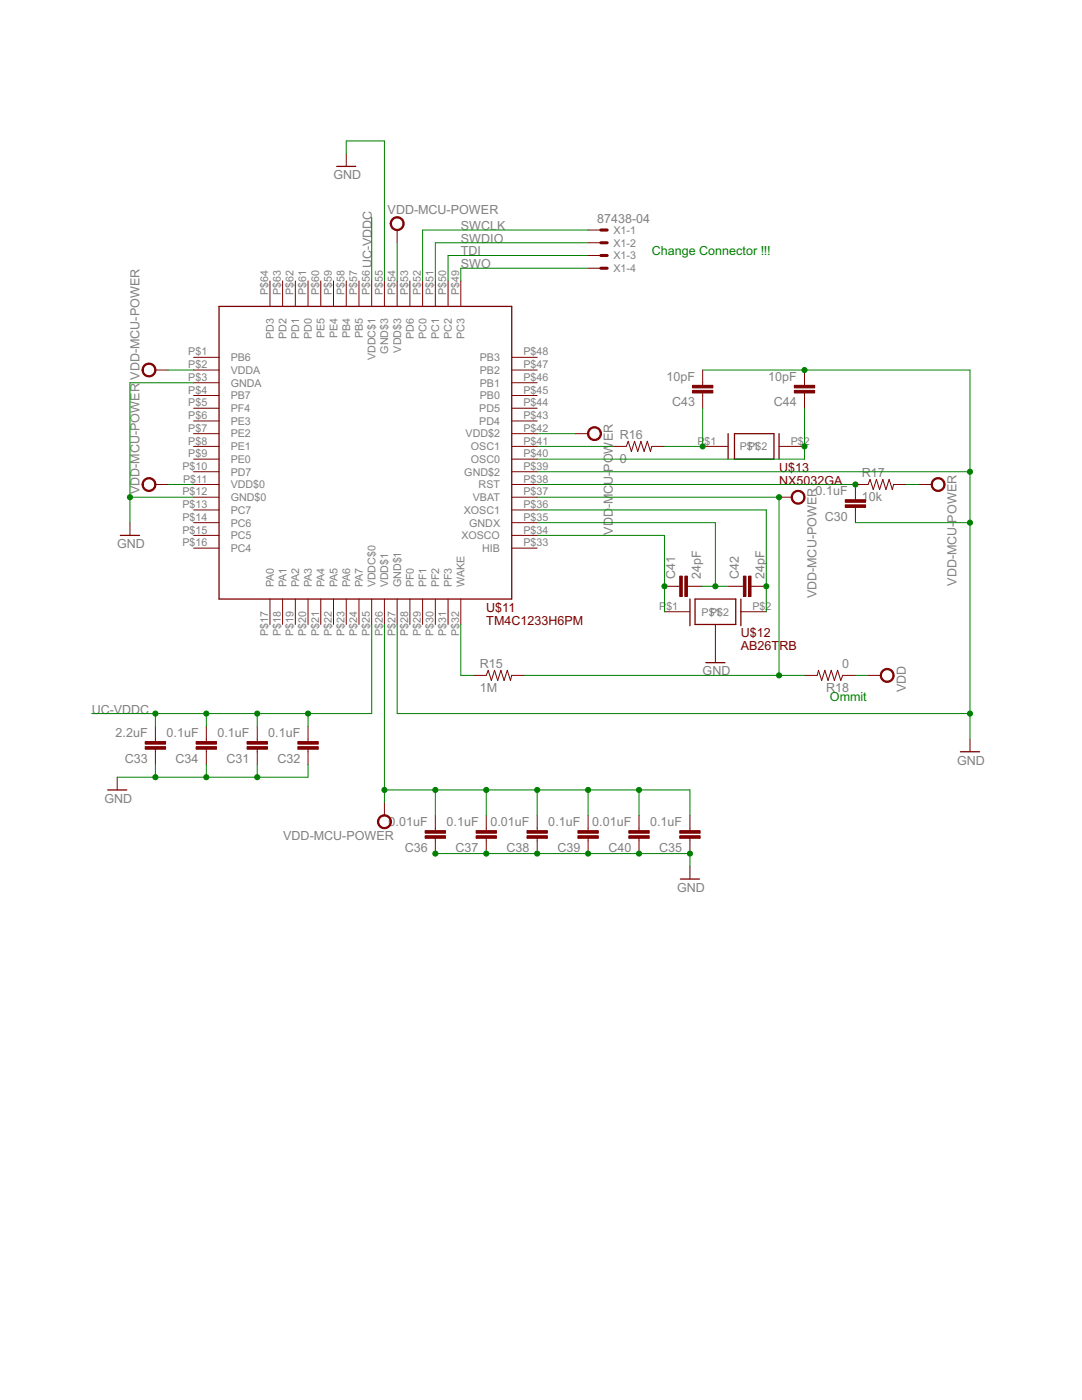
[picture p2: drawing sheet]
<svg xmlns="http://www.w3.org/2000/svg" width="216mm" height="279mm" viewBox="0 0 216 279" stroke-linecap="round" stroke-linejoin="round" font-family="sans-serif">
<g fill="none" stroke="#800000" stroke-width=".25">
<path d="M67.2 33.2h3.8M43.7 61.2h58.4v58.3h-58.4zM145.3 86.6v5M146.6 86.6h7.8v5h-7.8zM155.4 86.6v5M24 106.8h3.8M137.7 119.5v5.4M138.7 119.5h8.1v5.1h-8.1zM147.8 119.5v5.4M140.8 132.2h3.9M21.5 157.6h3.8M191.6 150h3.9"/>
<path d="M135.8 175.4h3.8"/>
</g>
<g fill="none" stroke="#800000" stroke-width=".2">
<path d="M69.1 30.7v2.5M53.9 56.1v5.1M56.4 56.1v5.1M58.9 56.1v5.1M61.5 56.1v5.1M64 56.1v5.1M66.5 56.1v5.1M69.1 56.1v5.1M71.6 56.1v5.1M74.2 56.1v5.1M76.7 56.1v5.1M79.2 45.9v2.6"/>
<path d="M79.2 56.1v5.1M81.8 56.1v5.1M84.3 56.1v5.1M86.9 56.1v5.1M89.4 56.1v5.1M91.9 56.1v5.1M117.3 45.9h2.6M117.3 48.5h2.6M117.3 51h2.6M117.3 53.5h2.6M31 73.9h2.5M38.6 71.3h5.1"/>
<path d="M38.6 73.9h5.1M38.6 76.4h5.1M38.6 78.9h5.1M102.1 71.3h5.1M102.1 73.9h5.1M102.1 76.4h5.1M102.1 78.9h5.1M140.2 73.9v3M140.2 78.4v3.1M160.5 73.9v3M160.5 78.4v3.1M31 96.7h2.5"/>
<path d="M38.6 81.5h5.1M38.6 84h5.1M38.6 86.6h5.1M38.6 89.1h5.1M38.6 91.6h5.1M38.6 94.1h5.1M38.6 96.7h5.1M38.6 99.2h5.1M102.1 81.5h5.1M102.1 84h5.1M102.1 86.6h5.1M102.1 89.1h5.1"/>
<path d="M102.1 91.6h5.1M102.1 94.1h5.1M102.1 96.7h5.1M102.1 99.2h5.1M114.8 86.6h2.5M122.4 89.1h2.6l.3-1 .7 2 .6-2 .7 2 .6-2 .6 2 .7-2 .6 2 .2-1h2.6M140.2 89.1h5.1M155.4 89.1h5.1M155.4 99.2h2.6M180.8 96.7h-2.5l-.2 1-.7-2-.6 2-.7-2-.6 2-.6-2-.7 2-.6-2-.4 1h-2.5v3M183.4 96.7h2.5M25.9 104.3v2.5"/>
<path d="M38.6 101.8h5.1M38.6 104.3h5.1M38.6 106.8h5.1M38.6 109.4h5.1M53.9 119.5v5.1M56.4 119.5v5.1M58.9 119.5v5.1M61.5 119.5v5.1M64 119.5v5.1M66.5 119.5v5.1M69.1 119.5v5.1M71.6 119.5v5.1"/>
<path d="M74.2 119.5v5.1M76.7 119.5v5.1M79.2 119.5v5.1M81.8 119.5v5.1M84.3 119.5v5.1M86.9 119.5v5.1M89.4 119.5v5.1M91.9 119.5v5.1M102.1 101.8h5.1M102.1 104.3h5.1M102.1 106.8h5.1M102.1 109.4h5.1"/>
<path d="M132.6 117h3M137.2 117h3M145.3 117h3M149.9 117h3M170.7 101.3v3M94.5 134.8h2.5l.4-1 .6 2 .7-2 .6 2 .6-2 .7 2 .6-2 .7 2 .2-1h2.5M132.6 122.1h5.1M142.7 124.6v7.6M147.8 122.1h5.1M160.5 134.8h2.6l.2-1 .7 2 .6-2 .6 2 .7-2 .6 2 .6-2 .7 2 .3-1h2.6M173.2 134.8h2.6M23.4 155.1v2.5"/>
<path d="M31 144.9v3.1M31 149.5v3.1M41.2 144.9v3.1M41.2 149.5v3.1M51.3 144.9v3.1M51.3 149.5v3.1M61.5 144.9v3.1M61.5 149.5v3.1M193.5 147.5v2.5M76.7 160.2v2.5M86.9 162.7v3.1M86.9 167.3v3"/>
<path d="M97 162.7v3.1M97 167.3v3M107.2 162.7v3.1M107.2 167.3v3M117.3 162.7v3.1M117.3 167.3v3M127.5 162.7v3.1M127.5 167.3v3M137.7 162.7v3.1M137.7 167.3v3M137.7 172.9v2.5"/>
</g>
<path d="M119.9 45.9h1.3M119.9 48.5h1.3M119.9 51h1.3M119.9 53.5h1.3" fill="none" stroke="#800000" stroke-width=".61"/>
<g fill="#800000" stroke="#800000" stroke-width=".2">
<path d="M168.7 99.7h4v.5h-4z"/>
<path d="M168.7 100.8h4v.5h-4z"/>
<path d="M49.3 148h4.1v.5h-4.1z"/>
<path d="M49.3 149h4.1v.5h-4.1z"/>
<path d="M59.4 148h4.1v.5h-4.1z"/>
<path d="M59.4 149h4.1v.5h-4.1z"/>
<path d="M29 148h4v.5h-4z"/>
<path d="M29 149h4v.5h-4z"/>
<path d="M39.1 148h4.1v.5h-4.1z"/>
<path d="M39.1 149h4.1v.5h-4.1z"/>
<path d="M135.6 165.8h4.1v.5h-4.1z"/>
<path d="M135.6 166.8h4.1v.5h-4.1z"/>
<path d="M84.8 165.8h4.1v.5h-4.1z"/>
<path d="M84.8 166.8h4.1v.5h-4.1z"/>
<path d="M95 165.8h4.1v.5h-4.1z"/>
<path d="M95 166.8h4.1v.5h-4.1z"/>
<path d="M105.2 165.8h4v.5h-4z"/>
<path d="M105.2 166.8h4v.5h-4z"/>
<path d="M115.3 165.8h4.1v.5h-4.1z"/>
<path d="M115.3 166.8h4.1v.5h-4.1z"/>
<path d="M125.5 165.8h4v.5h-4z"/>
<path d="M125.5 166.8h4v.5h-4z"/>
<path d="M136.7 115h.5v4h-.5z"/>
<path d="M135.6 115h.5v4h-.5z"/>
<path d="M149.4 115h.5v4h-.5z"/>
<path d="M148.3 115h.5v4h-.5z"/>
<path d="M138.2 76.9h4v.5h-4z"/>
<path d="M138.2 77.9h4v.5h-4z"/>
<path d="M158.5 76.9h4.1v.5h-4.1z"/>
<path d="M158.5 77.9h4.1v.5h-4.1z"/>
</g>
<g fill="#800000" stroke="#800000" stroke-width=".2">
<path d="M78.2 43.7a1.4 1.4 0 0 1 2.3 .2 1.4 1.4 0 0 1-.9 2.1 1.4 1.4 0 0 1-1.7-1.4h.2a1.15 1.15 0 0 1 1.6-1 1.15 1.15 0 0 1 .3 1.9 1.15 1.15 0 0 1-1.9-.6v-.3h-.2z" fill-rule="evenodd"/>
<path d="M28.7 95.7a1.4 1.4 0 0 1 2.2 .3 1.4 1.4 0 0 1-.8 2 1.4 1.4 0 0 1-1.8-1.3h.3a1.14 1.14 0 0 1 1.7-.9 1.14 1.14 0 0 1 .1 1.9 1.14 1.14 0 0 1-1.8-.7v-.3h-.3z" fill-rule="evenodd"/>
<path d="M75.7 163a1.4 1.4 0 0 1 2.2 .3 1.4 1.4 0 0 1-.8 2.1 1.4 1.4 0 0 1-1.8-1.4h.3a1.15 1.15 0 0 1 1.6-1.1 1.15 1.15 0 0 1 .3 2 1.15 1.15 0 0 1-1.9-.6v-.3h-.3z" fill-rule="evenodd"/>
<path d="M117.6 85.6a1.4 1.4 0 0 1 2.2 .2 1.4 1.4 0 0 1-.8 2.1 1.4 1.4 0 0 1-1.8-1.3h.3a1.15 1.15 0 0 1 1.6-1.1 1.15 1.15 0 0 1 .3 1.9 1.15 1.15 0 0 1-1.9-.6v-.2h-.3z" fill-rule="evenodd"/>
<path d="M28.7 72.9a1.4 1.4 0 0 1 2.2 .2 1.4 1.4 0 0 1-.8 2.1 1.4 1.4 0 0 1-1.8-1.3h.3a1.14 1.14 0 0 1 1.7-1 1.14 1.14 0 0 1 .1 1.9 1.14 1.14 0 0 1-1.8-.7v-.2h-.3z" fill-rule="evenodd"/>
<path d="M158.2 98.3a1.4 1.4 0 0 1 2.3 .2 1.4 1.4 0 0 1-.9 2.1 1.4 1.4 0 0 1-1.7-1.4h.2a1.14 1.14 0 0 1 1.6-1 1.14 1.14 0 0 1 .3 1.9 1.14 1.14 0 0 1-1.8-.6l-.1-.3h-.2z" fill-rule="evenodd"/>
<path d="M186.2 95.7a1.4 1.4 0 0 1 2.2 .3 1.4 1.4 0 0 1-.8 2 1.4 1.4 0 0 1-1.8-1.3h.3a1.14 1.14 0 0 1 1.6-.9 1.14 1.14 0 0 1 .2 1.9 1.14 1.14 0 0 1-1.8-.7v-.3h-.3z" fill-rule="evenodd"/>
<path d="M176 133.8a1.4 1.4 0 0 1 2.2 .3 1.4 1.4 0 0 1-.8 2 1.4 1.4 0 0 1-1.8-1.3h.3a1.14 1.14 0 0 1 1.7-.9 1.14 1.14 0 0 1 .1 1.9 1.14 1.14 0 0 1-1.8-.7v-.3h-.3z" fill-rule="evenodd"/>
</g>
<g fill="none" stroke="#008000" stroke-width=".2">
<path d="M69.1 30.7v-2.6h7.6v28M74.2 43.4v12.7M79.2 48.5v7.6M117.3 48.5h-30.4v7.6M117.3 45.9h-33v10.2M117.3 51h-27.9v5.1M117.3 53.5h-25.4v2.6M33.5 73.9h5.1M38.6 76.4h-12.7v27.9M140.2 73.9h53.3v73.6M25.9 99.2h12.7M33.5 96.7h5.1"/>
<path d="M107.2 99.2h48.2v35.6M107.2 94.1h86.3M107.2 96.7h63.5M107.2 86.6h7.6M107.2 89.1h15.2M140.2 81.5v7.6h-7.6M160.5 81.5v10.1h-53.3M180.8 96.7h2.6M107.2 104.3h35.5v12.7M107.2 101.8h45.7v20.3M107.2 106.8h25.4v15.3M140.2 117h5.1"/>
<path d="M170.7 104.3h22.8M74.2 124.6v17.8h-55.9M76.7 124.6v35.6M79.2 124.6v17.8h114.3M91.9 124.6v10.2h2.6M104.6 134.8h55.9M170.7 134.8h2.5M31 142.4v2.5M31 152.6v2.5M41.2 142.4v2.5M41.2 152.6v2.5M51.3 142.4v2.5"/>
<path d="M51.3 152.6v2.5M61.5 142.4v2.5M61.5 152.6v2.5h-38.1M76.7 157.6h61v5.1M86.9 157.6v5.1M97 157.6v5.1M107.2 157.6v5.1M117.3 157.6v5.1M127.5 157.6v5.1M86.9 170.3h50.8v2.6"/>
</g>
<g fill="#008000" stroke="#008000" stroke-width=".2">
<circle cx="25.9" cy="99.2" r=".51"/>
<circle cx="193.5" cy="142.4" r=".51"/>
<circle cx="193.5" cy="94.1" r=".51"/>
<circle cx="193.5" cy="104.3" r=".51"/>
<circle cx="160.5" cy="73.9" r=".51"/>
<circle cx="107.2" cy="170.3" r=".51"/>
<circle cx="97" cy="170.3" r=".51"/>
<circle cx="86.9" cy="170.3" r=".51"/>
<circle cx="117.3" cy="170.3" r=".51"/>
<circle cx="127.5" cy="170.3" r=".51"/>
<circle cx="137.7" cy="170.3" r=".51"/>
<circle cx="31" cy="155.1" r=".51"/>
<circle cx="41.2" cy="155.1" r=".51"/>
<circle cx="51.3" cy="155.1" r=".51"/>
<circle cx="76.7" cy="157.6" r=".51"/>
<circle cx="86.9" cy="157.6" r=".51"/>
<circle cx="97" cy="157.6" r=".51"/>
<circle cx="107.2" cy="157.6" r=".51"/>
<circle cx="117.3" cy="157.6" r=".51"/>
<circle cx="127.5" cy="157.6" r=".51"/>
<circle cx="155.4" cy="99.2" r=".51"/>
<circle cx="155.4" cy="134.8" r=".51"/>
<circle cx="170.7" cy="96.7" r=".51"/>
<circle cx="41.2" cy="142.4" r=".51"/>
<circle cx="51.3" cy="142.4" r=".51"/>
<circle cx="61.5" cy="142.4" r=".51"/>
<circle cx="31" cy="142.4" r=".51"/>
<circle cx="152.9" cy="117" r=".51"/>
<circle cx="132.6" cy="117" r=".51"/>
<circle cx="142.7" cy="117" r=".51"/>
<circle cx="140.2" cy="89.1" r=".51"/>
<circle cx="160.5" cy="89.1" r=".51"/>
</g>
<g font-size="2.8" fill="#808080">
<text x="66.6" y="35.7">GND</text>
<text x="77.4" y="42.7">VDD-MCU-POWER</text>
<text x="92" y="45.9">SWCLK</text>
<text x="119.1" y="44.5">87438-04</text>
<text x="74.2" y="53.5" transform="rotate(-90 74.2 53.5)">UC-VDDC</text>
<text x="92" y="48.4">SWDIO</text>
<text x="92" y="51">TDI</text>
<text x="92" y="53.5">SWO</text>
<text x="27.8" y="75.7" transform="rotate(-90 27.8 75.7)">VDD-MCU-POWER</text>
<text x="133" y="76">10pF</text>
<text x="153.3" y="76">10pF</text>
<text x="134.1" y="81.1">C43</text>
<text x="154.4" y="81.1">C44</text>
<text x="123.7" y="87.6">R16</text>
<text x="122.3" y="94.1" transform="rotate(-90 122.3 94.1)">POWER</text>
<text x="123.7" y="92.4">0</text>
<text x="172" y="95.2">R17</text>
<text x="27.8" y="98.6" transform="rotate(-90 27.8 98.6)">VDD-MCU-POWER</text>
<text x="122.3" y="101.5" transform="rotate(-90 122.3 101.5)">-M</text>
<text x="122.3" y="98.6" transform="rotate(-90 122.3 98.6)">CU-</text>
<text x="162.7" y="98.9">0.1uF</text>
<text x="172" y="100">10k</text>
<text x="122.3" y="106.7" transform="rotate(-90 122.3 106.7)">VDD</text>
<text x="164.6" y="103.9">C30</text>
<text x="190.9" y="104.3" transform="rotate(-90 190.9 104.3)">POWER</text>
<text x="23.4" y="109.4">GND</text>
<text x="134.7" y="115.5" transform="rotate(-90 134.7 115.5)">C41</text>
<text x="139.8" y="115.5" transform="rotate(-90 139.8 115.5)">24pF</text>
<text x="147.4" y="115.5" transform="rotate(-90 147.4 115.5)">C42</text>
<text x="152.5" y="115.5" transform="rotate(-90 152.5 115.5)">24pF</text>
<text x="162.9" y="119.4" transform="rotate(-90 162.9 119.4)">VDD-MCU-POWER</text>
<text x="190.9" y="116.9" transform="rotate(-90 190.9 116.9)">VDD-MCU-</text>
<text x="95.8" y="133.3">R15</text>
<text x="140.2" y="134.8">GND</text>
<text x="168" y="133.3">0</text>
<text x="18.3" y="142.4">UC-VDDC</text>
<text x="95.8" y="138.1">1M</text>
<text x="164.8" y="138.1">R18</text>
<text x="180.7" y="138.2" transform="rotate(-90 180.7 138.2)">VDD</text>
<text x="23.1" y="147.1">2.2uF</text>
<text x="33.2" y="147.1">0.1uF</text>
<text x="43.4" y="147.1">0.1uF</text>
<text x="53.5" y="147.1">0.1uF</text>
<text x="24.9" y="152.2">C33</text>
<text x="35" y="152.2">C34</text>
<text x="45.2" y="152.2">C31</text>
<text x="55.4" y="152.2">C32</text>
<text x="191" y="152.6">GND</text>
<text x="20.8" y="160.2">GND</text>
<text x="56.5" y="167.7">VDD-MCU-POWER</text>
<text x="77.5" y="164.9">0.01uF</text>
<text x="89.1" y="164.9">0.1uF</text>
<text x="97.9" y="164.9">0.01uF</text>
<text x="109.4" y="164.9">0.1uF</text>
<text x="118.2" y="164.9">0.01uF</text>
<text x="129.7" y="164.9">0.1uF</text>
<text x="80.8" y="170">C36</text>
<text x="90.9" y="170">C37</text>
<text x="101.1" y="170">C38</text>
<text x="111.2" y="170">C39</text>
<text x="121.4" y="170">C40</text>
<text x="131.6" y="170">C35</text>
<text x="135.1" y="178">GND</text>
</g>
<g font-size="2.8" fill="#008000">
<text x="130" y="51">Change Connector !!!</text>
<text x="165.6" y="139.9">Ommit</text>
</g>
<g font-size="2.8" fill="#800000">
<text x="155.4" y="94.2">U$13</text>
<text x="155.4" y="96.7">NX5032GA</text>
<text x="97" y="122.1">U$11</text>
<text x="97" y="124.6">TM4C1233H6PM</text>
<text x="147.8" y="127.2">U$12</text>
<text x="147.8" y="129.7">AB26T</text>
<text x="155.5" y="129.7">RB</text>
</g>
<g font-size="2.4" fill="#808080">
<text x="122.4" y="46.7">X1-1</text>
<text x="122.4" y="49.2">X1-2</text>
<text x="122.4" y="51.7">X1-3</text>
<text x="53.5" y="58.8" transform="rotate(-90 53.5 58.8)">P$64</text>
<text x="56" y="58.8" transform="rotate(-90 56 58.8)">P$63</text>
<text x="58.6" y="58.8" transform="rotate(-90 58.6 58.8)">P$62</text>
<text x="61.1" y="58.8" transform="rotate(-90 61.1 58.8)">P$61</text>
<text x="63.7" y="58.8" transform="rotate(-90 63.7 58.8)">P$60</text>
<text x="66.2" y="58.8" transform="rotate(-90 66.2 58.8)">P$59</text>
<text x="68.7" y="58.8" transform="rotate(-90 68.7 58.8)">P$58</text>
<text x="71.3" y="58.8" transform="rotate(-90 71.3 58.8)">P$57</text>
<text x="73.8" y="58.8" transform="rotate(-90 73.8 58.8)">P$56</text>
<text x="76.4" y="58.8" transform="rotate(-90 76.4 58.8)">P$55</text>
<text x="78.9" y="58.8" transform="rotate(-90 78.9 58.8)">P$54</text>
<text x="81.4" y="58.8" transform="rotate(-90 81.4 58.8)">P$53</text>
<text x="84" y="58.8" transform="rotate(-90 84 58.8)">P$52</text>
<text x="86.5" y="58.8" transform="rotate(-90 86.5 58.8)">P$51</text>
<text x="89.1" y="58.8" transform="rotate(-90 89.1 58.8)">P$50</text>
<text x="91.6" y="58.8" transform="rotate(-90 91.6 58.8)">P$49</text>
<text x="122.4" y="54.3">X1-4</text>
<text x="37.6" y="70.9">P$1</text>
<text x="54.6" y="67.6" transform="rotate(-90 54.6 67.6)">PD3</text>
<text x="57.2" y="67.6" transform="rotate(-90 57.2 67.6)">PD2</text>
<text x="59.7" y="67.6" transform="rotate(-90 59.7 67.6)">PD1</text>
<text x="62.2" y="67.6" transform="rotate(-90 62.2 67.6)">PD0</text>
<text x="64.8" y="67.5" transform="rotate(-90 64.8 67.5)">PE5</text>
<text x="67.3" y="67.5" transform="rotate(-90 67.3 67.5)">PE4</text>
<text x="69.9" y="67.5" transform="rotate(-90 69.9 67.5)">PB4</text>
<text x="72.4" y="67.5" transform="rotate(-90 72.4 67.5)">PB5</text>
<text x="74.9" y="71.9" transform="rotate(-90 74.9 71.9)">VDDC$1</text>
<text x="77.5" y="70.6" transform="rotate(-90 77.5 70.6)">GND$3</text>
<text x="80" y="70.4" transform="rotate(-90 80 70.4)">VDD$3</text>
<text x="82.6" y="67.6" transform="rotate(-90 82.6 67.6)">PD6</text>
<text x="85.1" y="67.6" transform="rotate(-90 85.1 67.6)">PC0</text>
<text x="87.6" y="67.6" transform="rotate(-90 87.6 67.6)">PC1</text>
<text x="90.2" y="67.6" transform="rotate(-90 90.2 67.6)">PC2</text>
<text x="92.7" y="67.6" transform="rotate(-90 92.7 67.6)">PC3</text>
<text x="104.4" y="70.9">P$48</text>
<text x="37.6" y="73.5">P$2</text>
<text x="37.6" y="76">P$3</text>
<text x="46" y="72.1">PB6</text>
<text x="46" y="74.6">VDDA</text>
<text x="46" y="77.1">GNDA</text>
<text x="95.8" y="77.1">PB1</text>
<text x="95.8" y="74.6">PB2</text>
<text x="95.8" y="72.1">PB3</text>
<text x="104.4" y="76">P$46</text>
<text x="104.4" y="73.5">P$47</text>
<text x="37.6" y="78.6">P$4</text>
<text x="37.6" y="81.1">P$5</text>
<text x="37.6" y="83.6">P$6</text>
<text x="46" y="79.7">PB7</text>
<text x="46" y="82.2">PF4</text>
<text x="95.6" y="82.2">PD5</text>
<text x="95.8" y="79.7">PB0</text>
<text x="104.4" y="83.6">P$43</text>
<text x="104.4" y="81.1">P$44</text>
<text x="104.4" y="78.6">P$45</text>
<text x="37.6" y="86.2">P$7</text>
<text x="37.6" y="88.7">P$8</text>
<text x="46" y="84.8">PE3</text>
<text x="46" y="87.3">PE2</text>
<text x="46" y="89.8">PE1</text>
<text x="92.9" y="87.3">VDD$2</text>
<text x="94" y="89.8">OSC1</text>
<text x="95.6" y="84.8">PD4</text>
<text x="104.4" y="88.7">P$41</text>
<text x="104.4" y="86.2">P$42</text>
<text x="139.2" y="88.7">P</text>
<text x="140.6" y="88.7">$1</text>
<text x="147.6" y="89.8">P$P1$2</text>
<text x="157.8" y="88.7">P$2</text>
<text x="36.4" y="93.8">P$10</text>
<text x="37.6" y="91.3">P$9</text>
<text x="46" y="92.4">PE0</text>
<text x="46" y="94.9">PD7</text>
<text x="92.6" y="94.9">GND$2</text>
<text x="94" y="92.4">OSC0</text>
<text x="104.4" y="93.8">P$39</text>
<text x="104.4" y="91.3">P$40</text>
<text x="36.4" y="98.9">P$12</text>
<text x="36.4" y="101.4">P$13</text>
<text x="36.5" y="96.3">P$11</text>
<text x="46" y="97.5">VDD$0</text>
<text x="46" y="100">GND$0</text>
<text x="94.4" y="100">VBAT</text>
<text x="95.5" y="97.5">RST</text>
<text x="104.4" y="101.4">P$36</text>
<text x="104.4" y="98.9">P$37</text>
<text x="104.4" y="96.3">P$38</text>
<text x="36.4" y="104">P$14</text>
<text x="36.4" y="106.5">P$15</text>
<text x="46" y="102.5">PC7</text>
<text x="46" y="105.1">PC6</text>
<text x="46" y="107.6">PC5</text>
<text x="92.1" y="107.6">XOSCO</text>
<text x="92.6" y="102.5">XOSC1</text>
<text x="93.6" y="105.1">GNDX</text>
<text x="104.4" y="106.5">P$34</text>
<text x="104.4" y="104">P$35</text>
<text x="36.4" y="109">P$16</text>
<text x="46" y="110.2">PC4</text>
<text x="96.2" y="110.2">HIB</text>
<text x="104.4" y="109">P$33</text>
<text x="54.6" y="117.2" transform="rotate(-90 54.6 117.2)">PA0</text>
<text x="57.2" y="117.2" transform="rotate(-90 57.2 117.2)">PA1</text>
<text x="59.7" y="117.2" transform="rotate(-90 59.7 117.2)">PA2</text>
<text x="62.2" y="117.2" transform="rotate(-90 62.2 117.2)">PA3</text>
<text x="64.8" y="117.2" transform="rotate(-90 64.8 117.2)">PA4</text>
<text x="67.3" y="117.2" transform="rotate(-90 67.3 117.2)">PA5</text>
<text x="69.9" y="117.2" transform="rotate(-90 69.9 117.2)">PA6</text>
<text x="72.4" y="117.2" transform="rotate(-90 72.4 117.2)">PA7</text>
<text x="74.9" y="117.2" transform="rotate(-90 74.9 117.2)">VDDC$0</text>
<text x="77.5" y="117.2" transform="rotate(-90 77.5 117.2)">VDD$1</text>
<text x="80" y="117.2" transform="rotate(-90 80 117.2)">GND$1</text>
<text x="82.6" y="117.2" transform="rotate(-90 82.6 117.2)">PF0</text>
<text x="85.1" y="117.2" transform="rotate(-90 85.1 117.2)">PF1</text>
<text x="87.6" y="117.2" transform="rotate(-90 87.6 117.2)">PF2</text>
<text x="90.2" y="117.2" transform="rotate(-90 90.2 117.2)">PF3</text>
<text x="92.7" y="117.2" transform="rotate(-90 92.7 117.2)">WAKE</text>
<text x="131.5" y="121.7">P</text>
<text x="133" y="121.7">$1</text>
<text x="140" y="122.9">P$P1$2</text>
<text x="150.2" y="121.7">P$2</text>
<text x="53.5" y="126.9" transform="rotate(-90 53.5 126.9)">P$17</text>
<text x="56" y="126.9" transform="rotate(-90 56 126.9)">P$18</text>
<text x="58.6" y="126.9" transform="rotate(-90 58.6 126.9)">P$19</text>
<text x="61.1" y="126.9" transform="rotate(-90 61.1 126.9)">P$20</text>
<text x="63.7" y="126.9" transform="rotate(-90 63.7 126.9)">P$21</text>
<text x="66.2" y="126.9" transform="rotate(-90 66.2 126.9)">P$22</text>
<text x="68.7" y="126.9" transform="rotate(-90 68.7 126.9)">P$23</text>
<text x="71.3" y="126.9" transform="rotate(-90 71.3 126.9)">P$24</text>
<text x="73.8" y="126.9" transform="rotate(-90 73.8 126.9)">P$25</text>
<text x="76.4" y="126.9" transform="rotate(-90 76.4 126.9)">P$26</text>
<text x="78.9" y="126.9" transform="rotate(-90 78.9 126.9)">P$27</text>
<text x="81.4" y="126.9" transform="rotate(-90 81.4 126.9)">P$28</text>
<text x="84" y="126.9" transform="rotate(-90 84 126.9)">P$29</text>
<text x="86.5" y="126.9" transform="rotate(-90 86.5 126.9)">P$30</text>
<text x="89.1" y="126.9" transform="rotate(-90 89.1 126.9)">P$31</text>
<text x="91.6" y="126.9" transform="rotate(-90 91.6 126.9)">P$32</text>
</g>
</svg>
